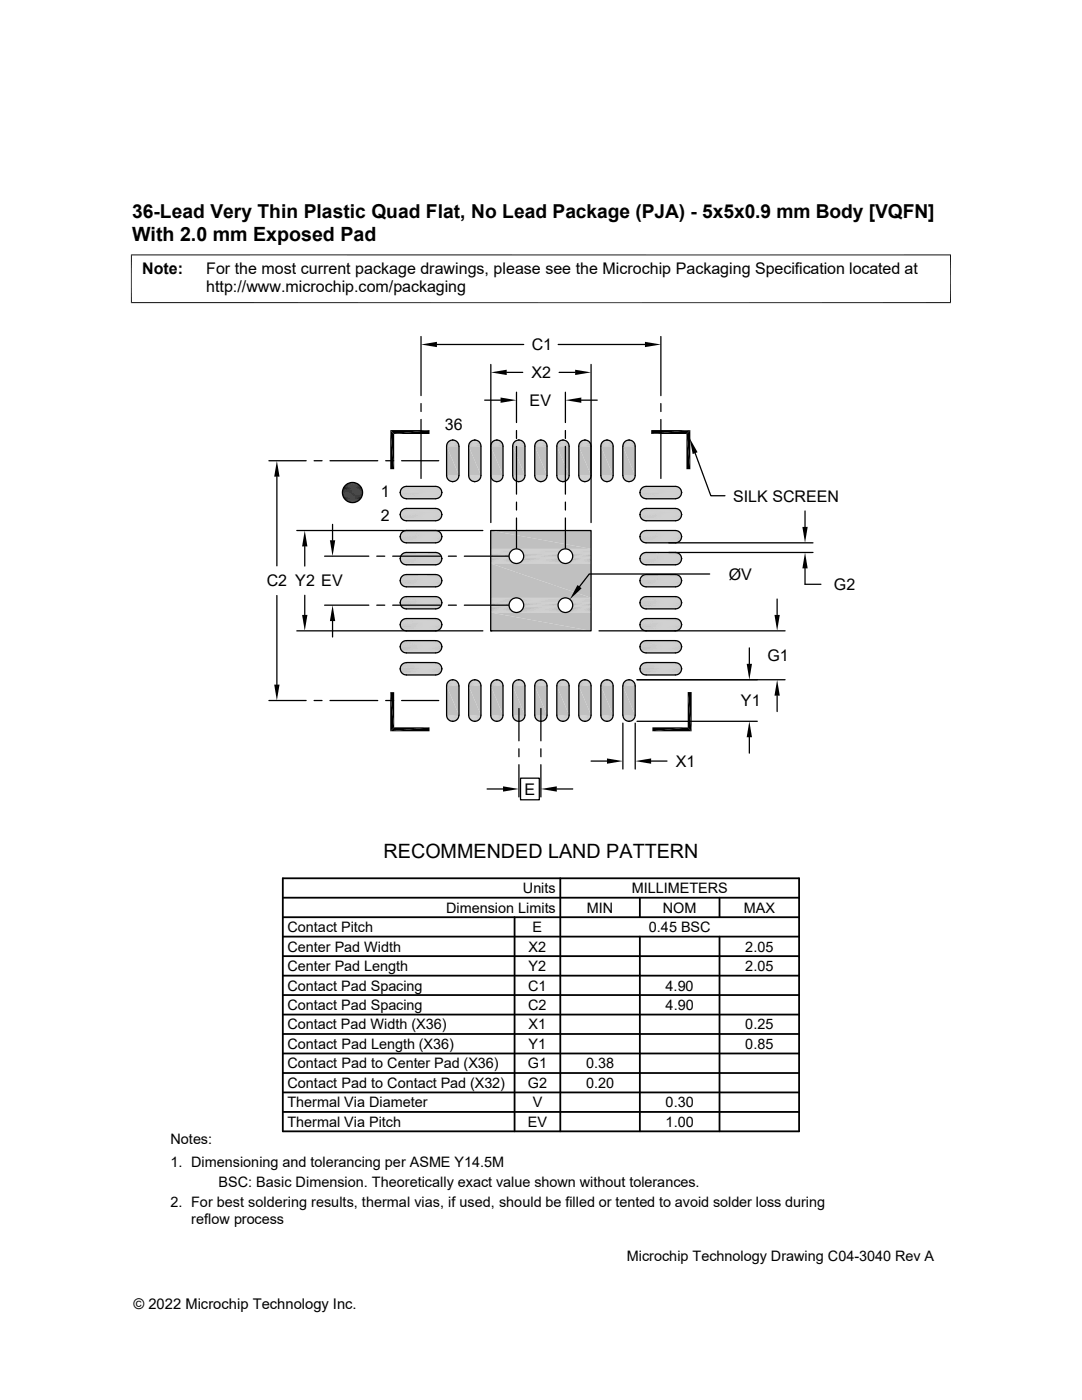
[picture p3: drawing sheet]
<svg xmlns="http://www.w3.org/2000/svg" width="216mm" height="279mm" viewBox="0 0 216 279" stroke-linecap="round" stroke-linejoin="round" font-family="sans-serif">
<g fill="#c0c0c0">
<path d="M90.1 87.8h.5z"/>
<path d="M94.5 87.8h.5z"/>
<path d="M98.9 87.8h.5z"/>
<path d="M103.3 87.8h.4z"/>
<path d="M107.7 87.8h.4z"/>
<path d="M112.1 87.8h.4z"/>
<path d="M116.5 87.8h.4z"/>
<path d="M120.9 87.8h.4z"/>
<path d="M125.3 87.8h.4z"/>
<path d="M125.1 87.9h.8z"/>
<path d="M125.3 87.8l.6 .1z"/>
<path d="M120.7 87.9h.8z"/>
<path d="M120.9 87.8l.6 .1z"/>
<path d="M116.3 87.9h.8z"/>
<path d="M116.5 87.8l.6 .1z"/>
<path d="M111.9 87.9h.8z"/>
<path d="M112.1 87.8l.6 .1z"/>
<path d="M107.5 87.9h.9z"/>
<path d="M107.7 87.8l.7 .1z"/>
<path d="M103.1 87.9h.8z"/>
<path d="M103.3 87.8l.6 .1z"/>
<path d="M98.7 87.9h.9z"/>
<path d="M98.9 87.8l.7 .1z"/>
<path d="M94.3 87.9h.9z"/>
<path d="M94.5 87.8l.7 .1z"/>
<path d="M89.9 87.9h.9z"/>
<path d="M90.1 87.8l.7 .1z"/>
<path d="M124.9 88h1.2z"/>
<path d="M125.1 87.9l1 .1z"/>
<path d="M120.5 88h1.2z"/>
<path d="M120.7 87.9l1 .1z"/>
<path d="M116.1 88h1.2z"/>
<path d="M116.3 87.9l1 .1z"/>
<path d="M111.7 88h1.2z"/>
<path d="M111.9 87.9l1 .1z"/>
<path d="M107.3 88h1.2z"/>
<path d="M107.5 87.9l1 .1z"/>
<path d="M102.9 88h1.2z"/>
<path d="M103.1 87.9l1 .1z"/>
<path d="M98.5 88h1.3z"/>
<path d="M98.7 87.9l1.1 .1z"/>
<path d="M94.1 88h1.3z"/>
<path d="M94.3 87.9l1.1 .1z"/>
<path d="M89.7 88h1.3z"/>
<path d="M89.9 87.9l1.1 .1z"/>
<path d="M124.7 88.1l.2-.1 1.4 .1z"/>
<path d="M124.9 88h1.2l.2 .1z"/>
<path d="M120.3 88.1l.2-.1 1.4 .1z"/>
<path d="M120.5 88h1.2l.2 .1z"/>
<path d="M115.9 88.1l.2-.1 1.4 .1z"/>
<path d="M116.1 88h1.2l.2 .1z"/>
<path d="M111.5 88.1l.2-.1 1.4 .1z"/>
<path d="M111.7 88h1.2l.2 .1z"/>
<path d="M107.1 88.1l.2-.1 1.4 .1z"/>
<path d="M107.3 88h1.2l.2 .1z"/>
<path d="M102.7 88.1l.2-.1 1.4 .1z"/>
<path d="M102.9 88h1.2l.2 .1z"/>
<path d="M98.3 88.1l.2-.1 1.4 .1z"/>
<path d="M98.5 88h1.3l.1 .1z"/>
<path d="M94 88.1l.1-.1 1.4 .1z"/>
<path d="M94.1 88h1.3l.1 .1z"/>
<path d="M89.6 88.1l.1-.1 1.4 .1z"/>
<path d="M89.7 88h1.3l.1 .1z"/>
<path d="M124.7 88.1l1.7 .1h-1.8z"/>
<path d="M124.7 88.1h1.6l.1 .1z"/>
<path d="M120.2 88.2l.1-.1 1.7 .1z"/>
<path d="M120.3 88.1h1.6l.1 .1z"/>
<path d="M115.9 88.1l1.8 .1h-1.9z"/>
<path d="M115.9 88.1h1.6l.2 .1z"/>
<path d="M111.5 88.1l1.8 .1h-1.9z"/>
<path d="M111.5 88.1h1.6l.2 .1z"/>
<path d="M107.1 88.1l1.8 .1h-1.9z"/>
<path d="M107.1 88.1h1.6l.2 .1z"/>
<path d="M102.7 88.1l1.8 .1h-1.9z"/>
<path d="M102.7 88.1h1.6l.2 .1z"/>
<path d="M98.3 88.1l1.8 .1h-1.9z"/>
<path d="M98.3 88.1h1.6l.2 .1z"/>
<path d="M94 88.1l1.7 .1h-1.9z"/>
<path d="M94 88.1h1.5l.2 .1z"/>
<path d="M89.6 88.1l1.7 .1h-1.9z"/>
<path d="M89.6 88.1h1.5l.2 .1z"/>
</g>
<path d="M106.9 88.3h2.1M111.3 88.3h2.1M115.7 88.3h2.1M120.1 88.3h2.1M124.4 88.3h2.2" fill="none" stroke="#c0c0c0" stroke-width=".2"/>
<path d="M107 88.2h1.9l.1 .2z" fill="#c0c0c0"/>
<path d="M93.7 88.3h2.1M98.1 88.3h2.1M102.5 88.3h2.1" fill="none" stroke="#c0c0c0" stroke-width=".2"/>
<path d="M93.8 88.2h1.9l.1 .2z" fill="#c0c0c0"/>
<path d="M89.1 88.7h2.5M89.3 88.3h2.1M93.5 88.7h2.4M97.9 88.7h2.5M102.3 88.7h2.5M106.7 88.7h2.4M111.1 88.7h2.4M115.5 88.7h2.4M119.9 88.7h2.4M124.3 88.7h2.4" fill="none" stroke="#c0c0c0" stroke-width=".2"/>
<path d="M89.2 88.5h2.3M93.6 88.5h2.3M98 88.5h2.3M102.4 88.5h2.3M106.8 88.5h2.3M111.2 88.5h2.3M115.6 88.5h2.3M120 88.5h2.3M124.4 88.5h2.3" fill="none" stroke="#c0c0c0" stroke-width=".21"/>
<path d="M89.1 88.9h2.5M93.5 88.9h2.5M97.9 88.9h2.5M102.3 88.9h2.5M106.7 88.9h2.5M111.1 88.9h2.5M115.5 88.9h2.4M119.9 88.9h2.4M124.3 88.9h2.4" fill="none" stroke="#c0c0c0" stroke-width=".23"/>
<g fill="#c0c0c0">
<path d="M124.3 89l2.4 5.9h-2.4z"/>
<path d="M124.3 89h2.4v5.9z"/>
<path d="M119.9 89l2.4 5.9h-2.4z"/>
<path d="M119.9 89h2.4v5.9z"/>
<path d="M115.5 89l2.4 5.9h-2.4z"/>
<path d="M115.5 89h2.4v5.9z"/>
<path d="M111.1 89l2.5 5.9h-2.5z"/>
<path d="M111.1 89h2.5v5.9z"/>
<path d="M106.7 89l2.5 5.9h-2.5z"/>
<path d="M106.7 89h2.5v5.9z"/>
<path d="M102.3 89l2.5 5.9h-2.5z"/>
<path d="M102.3 89h2.5v5.9z"/>
<path d="M97.9 89l2.5 5.9h-2.5z"/>
<path d="M97.9 89h2.5v5.9z"/>
<path d="M93.5 89l2.5 5.9h-2.5z"/>
<path d="M93.5 89h2.5v5.9z"/>
<path d="M89.1 89l2.5 5.9h-2.5z"/>
<path d="M89.1 89h2.5v5.9z"/>
</g>
<g fill="none" stroke="#c0c0c0" stroke-width=".21">
<path d="M89.1 95h2.5M89.2 95.4h2.3M93.5 95h2.5M93.6 95.4h2.3M97.9 95h2.5M98 95.4h2.3M102.3 95h2.5M102.4 95.4h2.3M106.7 95h2.5M106.8 95.4h2.3M111.1 95h2.5M111.2 95.4h2.3"/>
<path d="M115.5 95h2.4M115.6 95.4h2.3M119.9 95h2.4M120 95.4h2.3M124.3 95h2.4M124.4 95.4h2.3"/>
</g>
<path d="M89.1 95.2h2.5M93.5 95.2h2.4M97.9 95.2h2.5M102.3 95.2h2.5M106.7 95.2h2.4M111.1 95.2h2.4M115.5 95.2h2.4M119.9 95.2h2.4M124.3 95.2h2.4M124.4 95.6h2.2" fill="none" stroke="#c0c0c0" stroke-width=".2"/>
<path d="M120.1 95.5l1.9 .2h-1.8z" fill="#c0c0c0"/>
<path d="M111.3 95.6h2.1M115.7 95.6h2.1M120.1 95.6h2.1" fill="none" stroke="#c0c0c0" stroke-width=".2"/>
<path d="M106.9 95.5l2 .2h-1.9z" fill="#c0c0c0"/>
<path d="M89.3 95.6h2.1M93.7 95.6h2.1M98.1 95.6h2.1M102.5 95.6h2.1M106.9 95.6h2.1" fill="none" stroke="#c0c0c0" stroke-width=".2"/>
<g fill="#c0c0c0">
<path d="M124.6 95.7l1.7 .1h-1.6z"/>
<path d="M124.6 95.7h1.8l-.1 .1z"/>
<path d="M120.2 95.7l1.7 .1h-1.6z"/>
<path d="M120.2 95.7h1.8l-.1 .1z"/>
<path d="M115.8 95.7l1.7 .1h-1.6z"/>
<path d="M115.8 95.7h1.9l-.2 .1z"/>
<path d="M111.4 95.7l1.7 .1h-1.6z"/>
<path d="M111.4 95.7h1.9l-.2 .1z"/>
<path d="M107 95.7l1.7 .1h-1.6z"/>
<path d="M107 95.7h1.9l-.2 .1z"/>
<path d="M102.6 95.7l1.7 .1h-1.6z"/>
<path d="M102.6 95.7h1.9l-.2 .1z"/>
<path d="M98.2 95.7l1.7 .1h-1.6z"/>
<path d="M98.2 95.7h1.9l-.2 .1z"/>
<path d="M93.8 95.7l1.7 .1h-1.5z"/>
<path d="M93.8 95.7h1.9l-.2 .1z"/>
<path d="M89.4 95.7l1.7 .1h-1.5z"/>
<path d="M89.4 95.7h1.9l-.2 .1z"/>
<path d="M124.7 95.8l1.4 .1h-1.2z"/>
<path d="M124.7 95.8h1.6l-.2 .1z"/>
<path d="M120.3 95.8l1.4 .1h-1.2z"/>
<path d="M120.3 95.8h1.6l-.2 .1z"/>
<path d="M115.9 95.8l1.4 .1h-1.2z"/>
<path d="M115.9 95.8h1.6l-.2 .1z"/>
<path d="M111.5 95.8l1.4 .1h-1.2z"/>
<path d="M111.5 95.8h1.6l-.2 .1z"/>
<path d="M107.1 95.8l1.4 .1h-1.2z"/>
<path d="M107.1 95.8h1.6l-.2 .1z"/>
<path d="M102.7 95.8l1.4 .1h-1.2z"/>
<path d="M102.7 95.8h1.6l-.2 .1z"/>
<path d="M98.3 95.8l1.5 .1h-1.3z"/>
<path d="M98.3 95.8h1.6l-.1 .1z"/>
<path d="M94 95.8l1.4 .1h-1.3z"/>
<path d="M94 95.8h1.5l-.1 .1z"/>
<path d="M89.6 95.8l1.4 .1h-1.3z"/>
<path d="M89.6 95.8h1.5l-.1 .1z"/>
<path d="M124.9 95.9l1 .1z"/>
<path d="M124.9 95.9h1.2z"/>
<path d="M120.5 95.9l1 .1z"/>
<path d="M120.5 95.9h1.2z"/>
<path d="M116.1 95.9l1 .1z"/>
<path d="M116.1 95.9h1.2z"/>
<path d="M111.7 95.9l1 .1z"/>
<path d="M111.7 95.9h1.2z"/>
<path d="M107.3 95.9l1.1 .1z"/>
<path d="M107.3 95.9h1.2z"/>
<path d="M102.9 95.9l1 .1z"/>
<path d="M102.9 95.9h1.2z"/>
<path d="M98.5 95.9l1.1 .1z"/>
<path d="M98.5 95.9h1.3z"/>
<path d="M94.1 95.9l1.1 .1z"/>
<path d="M94.1 95.9h1.3z"/>
<path d="M89.7 95.9l1.1 .1z"/>
<path d="M89.7 95.9h1.3z"/>
<path d="M90.1 96.1h.5z"/>
<path d="M94.5 96.1h.5z"/>
<path d="M98.9 96.1h.5z"/>
<path d="M103.3 96.1h.4z"/>
<path d="M107.7 96.1h.4z"/>
<path d="M112.1 96.1h.4z"/>
<path d="M116.5 96.1h.4z"/>
<path d="M120.9 96.1h.4z"/>
<path d="M125.3 96.1h.4z"/>
<path d="M125.1 96l.6 .1z"/>
<path d="M125.1 96h.8z"/>
<path d="M120.7 96l.6 .1z"/>
<path d="M120.7 96h.8z"/>
<path d="M116.3 96l.6 .1z"/>
<path d="M116.3 96h.8z"/>
<path d="M111.9 96l.6 .1z"/>
<path d="M111.9 96h.8z"/>
<path d="M107.5 96l.6 .1z"/>
<path d="M107.5 96h.9z"/>
<path d="M103.1 96l.6 .1z"/>
<path d="M103.1 96h.8z"/>
<path d="M98.7 96l.7 .1z"/>
<path d="M98.7 96h.9z"/>
<path d="M94.3 96l.7 .1z"/>
<path d="M94.3 96h.9z"/>
<path d="M89.9 96l.7 .1z"/>
<path d="M89.9 96h.9z"/>
</g>
<g fill="none" stroke="#c0c0c0" stroke-width=".2">
<path d="M79.9 98h8.2M79.9 98.6h8.2M79.9 98.8h8.2M80 99h8M80 97.6h8M80.1 97.4h7.8M80.1 99.2h7.8M80.3 97.3h7.4M80.3 99.3h7.4M80.5 99.4h7M80.5 97.2h7M80.7 97.1h6.6"/>
<path d="M80.7 99.5h6.6M80.9 99.5h6.2M80.9 97.1h6.2M127.7 98h8.3M127.7 98.6h8.3M127.8 98.8h8.1M127.9 99h7.9M127.9 97.6h7.9M128 97.4h7.7M128 99.2h7.7M128.1 99.3h7.5M128.1 97.3h7.5"/>
<path d="M128.3 99.4h7.1M128.3 97.2h7.1M128.5 97.1h6.7M128.5 99.5h6.7M128.7 99.5h6.3M128.7 97.1h6.3M79.9 111.2h8.2M79.9 103.2h8.2M79.9 107.6h8.2M79.9 112h8.2M79.9 116.4h8.2M79.9 102.2h8.2"/>
<path d="M79.9 106.6h8.2M79.9 115.4h8.2M79.9 119.8h8.2M80 103.4h8M80 107.8h8M80 112.2h8M80 116.6h8M80 102h8M80 106.4h8M80 110.8h8M80 115.2h8M80 119.6h8"/>
<path d="M80.1 101.8h7.8M80.1 106.2h7.8M80.1 110.6h7.8M80.1 115h7.8M80.1 119.4h7.8M80.1 103.6h7.8M80.1 108h7.8M80.1 112.4h7.8M80.1 116.7h7.8M80.3 101.7h7.4M80.3 106.1h7.4M80.3 110.5h7.4"/>
<path d="M80.3 114.9h7.4M80.3 119.3h7.4M80.3 103.7h7.4M80.3 108.1h7.4M80.3 112.5h7.4M80.3 116.9h7.4M80.5 103.8h7M80.5 108.2h7M80.5 112.6h7M80.5 117h7M80.5 101.6h7M80.5 106h7"/>
<path d="M80.5 110.4h7M80.5 114.8h7M80.5 119.2h7M80.7 101.5h6.6M80.7 105.9h6.6M80.7 110.3h6.6M80.7 114.7h6.6M80.7 119.1h6.6M80.7 103.9h6.6M80.7 108.3h6.6M80.7 112.7h6.6M80.7 117.1h6.6"/>
<path d="M80.9 117.1h6.2M80.9 101.5h6.2M80.9 110.3h6.2M127.7 111.2h8.3M127.8 102.2h8.1M127.8 106.6h8.1M127.8 115.4h8.1M127.8 119.8h8.1M127.8 103.2h8.1M127.8 107.6h8.1M127.8 112h8.1M127.8 116.4h8.1"/>
<path d="M127.9 103.4h7.9M127.9 107.8h7.9M127.9 112.2h7.9M127.9 116.6h7.9M127.9 102h7.9M127.9 106.4h7.9M127.9 110.8h7.9M127.9 115.2h7.9M127.9 119.6h7.9M128 101.8h7.7M128 106.2h7.7M128 110.6h7.7"/>
<path d="M128 115h7.7M128 119.4h7.7M128 103.6h7.7M128 108h7.7M128 112.4h7.7M128 116.7h7.7M128.1 103.7h7.5M128.1 108.1h7.5M128.1 112.5h7.5M128.1 116.9h7.5M128.1 101.7h7.5M128.1 106.1h7.5"/>
<path d="M128.1 110.5h7.5M128.1 114.9h7.5M128.1 119.3h7.5M128.3 103.8h7.1M128.3 108.2h7.1M128.3 112.6h7.1M128.3 117h7.1M128.3 101.6h7.1M128.3 106h7.1M128.3 110.4h7.1M128.3 114.8h7.1M128.3 119.2h7.1"/>
<path d="M128.5 101.5h6.7M128.5 105.9h6.7M128.5 110.3h6.7M128.5 114.7h6.7M128.5 119.1h6.7M128.5 103.9h6.7M128.5 108.3h6.7M128.5 112.7h6.7M128.5 117.1h6.7M128.7 117.1h6.3M128.7 101.5h6.3M128.7 110.3h6.3"/>
<path d="M79.9 133.1h8.2M79.9 120.6h8.2M79.9 133.8h8.2M79.9 125.2h8.2M79.9 129.6h8.2M79.9 124.2h8.2M79.9 128.6h8.2M79.9 133h8.2M80 121h8M80 125.4h8M80 129.8h8M80 134.2h8"/>
<path d="M80 124h8M80 128.4h8M80 132.8h8M80.1 123.8h7.8M80.1 128.2h7.8M80.1 132.6h7.8M80.1 121.1h7.8M80.1 125.6h7.8M80.1 129.9h7.8M80.1 134.3h7.8M80.3 123.7h7.4M80.3 128.1h7.4"/>
<path d="M80.3 132.5h7.4M80.3 121.3h7.4M80.3 125.7h7.4M80.3 130.1h7.4M80.3 134.5h7.4M80.5 121.4h7M80.5 125.8h7M80.5 130.2h7M80.5 134.6h7M80.5 123.6h7M80.5 128h7M80.5 132.4h7"/>
<path d="M80.7 123.5h6.6M80.7 127.9h6.6M80.7 132.3h6.6M80.7 121.5h6.6M80.7 125.9h6.6M80.7 130.2h6.6M80.7 134.7h6.6M80.9 121.5h6.2M80.9 125.9h6.2M80.9 130.3h6.2M80.9 134.7h6.2M80.9 123.5h6.2"/>
<path d="M80.9 127.9h6.2M80.9 132.2h6.2M127.7 133.1h8.3M127.7 120.6h8.3M127.7 133.8h8.3M127.8 124.2h8.1M127.8 128.6h8.1M127.8 133h8.1M127.8 125.2h8.1M127.8 129.6h8.1M127.9 121h7.9M127.9 125.4h7.9"/>
<path d="M127.9 129.8h7.9M127.9 134.2h7.9M127.9 124h7.9M127.9 128.4h7.9M127.9 132.8h7.9M128 123.8h7.7M128 128.2h7.7M128 132.6h7.7M128 121.1h7.7M128 125.6h7.7M128 129.9h7.7M128 134.3h7.7"/>
<path d="M128.1 121.3h7.5M128.1 125.7h7.5M128.1 130.1h7.5M128.1 134.5h7.5M128.1 123.7h7.5M128.1 128.1h7.5M128.1 132.5h7.5M128.3 121.4h7.1M128.3 125.8h7.1M128.3 130.2h7.1M128.3 134.6h7.1M128.3 123.6h7.1"/>
<path d="M128.3 128h7.1M128.3 132.4h7.1M128.5 123.5h6.7M128.5 127.9h6.7M128.5 132.3h6.7M128.5 121.5h6.7M128.5 125.9h6.7M128.5 130.2h6.7M128.5 134.7h6.7M128.7 121.5h6.3M128.7 125.9h6.3M128.7 130.3h6.3"/>
<path d="M128.7 134.7h6.3M128.7 123.5h6.3M128.7 127.9h6.3M128.7 132.2h6.3"/>
</g>
<g fill="none" stroke="#c0c0c0" stroke-width=".21">
<path d="M79.8 98.2h8.4M79.9 97.8h8.2M127.7 98.2h8.3M127.8 97.8h8.1M79.8 102.6h8.4M79.8 107h8.4M79.8 111.4h8.4M79.8 115.8h8.4M79.8 102.8h8.4M79.8 107.2h8.4M79.8 111.6h8.4M79.8 116h8.4"/>
<path d="M79.9 102.4h8.2M79.9 106.8h8.2M79.9 115.6h8.2M79.9 120h8.2M79.9 103h8.2M79.9 107.4h8.2M79.9 111.8h8.2M79.9 116.2h8.2M79.9 111h8.2M127.7 102.6h8.3M127.7 107h8.3M127.7 111.4h8.3"/>
<path d="M127.7 115.8h8.3M127.7 102.8h8.3M127.7 107.2h8.3M127.7 111.6h8.3M127.7 116h8.3M127.7 102.4h8.3M127.7 106.8h8.3M127.7 115.6h8.3M127.7 120h8.3M127.7 103h8.3M127.7 107.4h8.3M127.7 111.8h8.3"/>
<path d="M127.7 116.2h8.3M127.8 111h8.1M79.8 120.2h8.4M79.8 124.6h8.4M79.8 129h8.4M79.8 120.4h8.4M79.8 124.8h8.4M79.8 129.2h8.4M79.8 133.6h8.4M79.9 124.4h8.2M79.9 128.8h8.2M79.9 125h8.2"/>
<path d="M79.9 129.4h8.2M79.9 120.8h8.2M79.9 134h8.2M127.7 120.2h8.3M127.7 124.6h8.3M127.7 129h8.3M127.7 120.4h8.3M127.7 124.8h8.3M127.7 129.2h8.3M127.7 133.6h8.3M127.7 124.4h8.3M127.7 128.8h8.3"/>
<path d="M127.7 125h8.3M127.7 129.4h8.3M127.8 120.8h8.1M127.8 134h8.1"/>
</g>
<path d="M79.8 98.4h8.4M127.7 98.4h8.3M79.8 133.4h8.4M127.7 133.4h8.3" fill="none" stroke="#c0c0c0" stroke-width=".23"/>
<g fill="#c0c0c0">
<path d="M90.1 135.7h.5z"/>
<path d="M94.5 135.7h.5z"/>
<path d="M98.9 135.7h.5z"/>
<path d="M103.3 135.7h.4z"/>
<path d="M107.7 135.7h.4z"/>
<path d="M112.1 135.7h.4z"/>
<path d="M116.5 135.7h.4z"/>
<path d="M120.9 135.7h.4z"/>
<path d="M125.3 135.7h.4z"/>
<path d="M125.1 135.7h.8z"/>
<path d="M125.3 135.7h.6z"/>
<path d="M120.7 135.7h.8z"/>
<path d="M120.9 135.7h.6z"/>
<path d="M116.3 135.7h.8z"/>
<path d="M116.5 135.7h.6z"/>
<path d="M111.9 135.7h.8z"/>
<path d="M112.1 135.7h.6z"/>
<path d="M107.5 135.7h.9z"/>
<path d="M107.7 135.7h.7z"/>
<path d="M103.1 135.7h.8z"/>
<path d="M103.3 135.7h.6z"/>
<path d="M98.7 135.7h.9z"/>
<path d="M98.9 135.7h.7z"/>
<path d="M94.3 135.7h.9z"/>
<path d="M94.5 135.7h.7z"/>
<path d="M89.9 135.7h.9z"/>
<path d="M90.1 135.7h.7z"/>
<path d="M124.9 135.8h1.2z"/>
<path d="M125.1 135.7l1 .1z"/>
<path d="M120.5 135.8h1.2z"/>
<path d="M120.7 135.7l1 .1z"/>
<path d="M116.1 135.8h1.2z"/>
<path d="M116.3 135.7l1 .1z"/>
<path d="M111.7 135.8h1.2z"/>
<path d="M111.9 135.7l1 .1z"/>
<path d="M107.3 135.8h1.2z"/>
<path d="M107.5 135.7l1 .1z"/>
<path d="M102.9 135.8h1.2z"/>
<path d="M103.1 135.7l1 .1z"/>
<path d="M98.5 135.8h1.3z"/>
<path d="M98.7 135.7l1.1 .1z"/>
<path d="M94.1 135.8h1.3z"/>
<path d="M94.3 135.7l1.1 .1z"/>
<path d="M89.7 135.8h1.3z"/>
<path d="M89.9 135.7l1.1 .1z"/>
<path d="M124.7 136l.2-.2 1.4 .2z"/>
<path d="M124.9 135.8h1.2l.2 .2z"/>
<path d="M120.3 136l.2-.2 1.4 .2z"/>
<path d="M120.5 135.8h1.2l.2 .2z"/>
<path d="M115.9 136l.2-.2 1.4 .2z"/>
<path d="M116.1 135.8h1.2l.2 .2z"/>
<path d="M111.5 136l.2-.2 1.4 .2z"/>
<path d="M111.7 135.8h1.2l.2 .2z"/>
<path d="M107.1 136l.2-.2 1.4 .2z"/>
<path d="M107.3 135.8h1.2l.2 .2z"/>
<path d="M102.7 136l.2-.2 1.4 .2z"/>
<path d="M102.9 135.8h1.2l.2 .2z"/>
<path d="M98.3 136l.2-.2 1.4 .2z"/>
<path d="M98.5 135.8h1.3l.1 .2z"/>
<path d="M94 136l.1-.2 1.4 .2z"/>
<path d="M94.1 135.8h1.3l.1 .2z"/>
<path d="M89.6 136l.1-.2 1.4 .2z"/>
<path d="M89.7 135.8h1.3l.1 .2z"/>
<path d="M124.7 136l1.7 .1h-1.8z"/>
<path d="M124.7 136h1.6l.1 .1z"/>
<path d="M120.2 136.1l.1-.1 1.7 .1z"/>
<path d="M120.3 136h1.6l.1 .1z"/>
<path d="M115.9 136l1.8 .1h-1.9z"/>
<path d="M115.9 136h1.6l.2 .1z"/>
<path d="M111.5 136l1.8 .1h-1.9z"/>
<path d="M111.5 136h1.6l.2 .1z"/>
<path d="M107.1 136l1.8 .1h-1.9z"/>
<path d="M107.1 136h1.6l.2 .1z"/>
<path d="M102.7 136l1.8 .1h-1.9z"/>
<path d="M102.7 136h1.6l.2 .1z"/>
<path d="M98.3 136l1.8 .1h-1.9z"/>
<path d="M98.3 136h1.6l.2 .1z"/>
<path d="M94 136l1.7 .1h-1.9z"/>
<path d="M94 136h1.5l.2 .1z"/>
<path d="M89.6 136l1.7 .1h-1.9z"/>
<path d="M89.6 136h1.5l.2 .1z"/>
</g>
<path d="M106.9 136.2h2.1M111.3 136.2h2.1M115.7 136.2h2.1M120.1 136.2h2.1M124.4 136.2h2.2" fill="none" stroke="#c0c0c0" stroke-width=".2"/>
<path d="M107 136.1h1.9l.1 .2z" fill="#c0c0c0"/>
<path d="M93.7 136.2h2.1M98.1 136.2h2.1M102.5 136.2h2.1" fill="none" stroke="#c0c0c0" stroke-width=".2"/>
<path d="M93.8 136.1h1.9l.1 .2z" fill="#c0c0c0"/>
<path d="M89.1 136.6h2.5M89.3 136.2h2.1M93.5 136.6h2.4M97.9 136.6h2.5M102.3 136.6h2.5M106.7 136.6h2.4M111.1 136.6h2.4M115.5 136.6h2.4M119.9 136.6h2.4M124.3 136.6h2.4" fill="none" stroke="#c0c0c0" stroke-width=".2"/>
<g fill="none" stroke="#c0c0c0" stroke-width=".21">
<path d="M89.1 136.8h2.5M89.2 136.4h2.3M93.5 136.8h2.5M93.6 136.4h2.3M97.9 136.8h2.5M98 136.4h2.3M102.3 136.8h2.5M102.4 136.4h2.3M106.7 136.8h2.5M106.8 136.4h2.3M111.1 136.8h2.5M111.2 136.4h2.3"/>
<path d="M115.5 136.8h2.4M115.6 136.4h2.3M119.9 136.8h2.4M120 136.4h2.3M124.3 136.8h2.4M124.4 136.4h2.3"/>
</g>
<g fill="#c0c0c0">
<path d="M124.3 136.9l2.4 5.8h-2.4z"/>
<path d="M124.3 136.9h2.4v5.8z"/>
<path d="M119.9 136.9l2.4 5.8h-2.4z"/>
<path d="M119.9 136.9h2.4v5.8z"/>
<path d="M115.5 136.9l2.4 5.8h-2.4z"/>
<path d="M115.5 136.9h2.4v5.8z"/>
<path d="M111.1 136.9l2.5 5.8h-2.5z"/>
<path d="M111.1 136.9h2.5v5.8z"/>
<path d="M106.7 136.9l2.5 5.8h-2.5z"/>
<path d="M106.7 136.9h2.5v5.8z"/>
<path d="M102.3 136.9l2.5 5.8h-2.5z"/>
<path d="M102.3 136.9h2.5v5.8z"/>
<path d="M97.9 136.9l2.5 5.8h-2.5z"/>
<path d="M97.9 136.9h2.5v5.8z"/>
<path d="M93.5 136.9l2.5 5.8h-2.5z"/>
<path d="M93.5 136.9h2.5v5.8z"/>
<path d="M89.1 136.9l2.5 5.8h-2.5z"/>
<path d="M89.1 136.9h2.5v5.8z"/>
</g>
<path d="M89.1 142.8h2.5M93.5 142.8h2.5M97.9 142.8h2.5M102.3 142.8h2.5M106.7 142.8h2.5M111.1 142.8h2.5M115.5 142.8h2.4M119.9 142.8h2.4M124.3 142.8h2.4" fill="none" stroke="#c0c0c0" stroke-width=".23"/>
<path d="M89.1 143.1h2.5M93.5 143.1h2.4M97.9 143.1h2.5M102.3 143.1h2.5M106.7 143.1h2.4M111.1 143.1h2.4M115.5 143.1h2.4M119.9 143.1h2.4M124.3 143.1h2.4M124.4 143.4h2.2" fill="none" stroke="#c0c0c0" stroke-width=".2"/>
<path d="M89.2 143.3h2.3M93.6 143.3h2.3M98 143.3h2.3M102.4 143.3h2.3M106.8 143.3h2.3M111.2 143.3h2.3M115.6 143.3h2.3M120 143.3h2.3M124.4 143.3h2.3" fill="none" stroke="#c0c0c0" stroke-width=".21"/>
<path d="M120.1 143.4l1.9 .1h-1.8z" fill="#c0c0c0"/>
<path d="M111.3 143.4h2.1M115.7 143.4h2.1M120.1 143.4h2.1" fill="none" stroke="#c0c0c0" stroke-width=".2"/>
<path d="M106.9 143.4l2 .1h-1.9z" fill="#c0c0c0"/>
<path d="M89.3 143.4h2.1M93.7 143.4h2.1M98.1 143.4h2.1M102.5 143.4h2.1M106.9 143.4h2.1" fill="none" stroke="#c0c0c0" stroke-width=".2"/>
<g fill="#c0c0c0">
<path d="M124.6 143.5l1.7 .2h-1.6z"/>
<path d="M124.6 143.5h1.8l-.1 .2z"/>
<path d="M120.2 143.5l1.7 .2h-1.6z"/>
<path d="M120.2 143.5h1.8l-.1 .2z"/>
<path d="M115.8 143.5l1.7 .2h-1.6z"/>
<path d="M115.8 143.5h1.9l-.2 .2z"/>
<path d="M111.4 143.5l1.7 .2h-1.6z"/>
<path d="M111.4 143.5h1.9l-.2 .2z"/>
<path d="M107 143.5l1.7 .2h-1.6z"/>
<path d="M107 143.5h1.9l-.2 .2z"/>
<path d="M102.6 143.5l1.7 .2h-1.6z"/>
<path d="M102.6 143.5h1.9l-.2 .2z"/>
<path d="M98.2 143.5l1.7 .2h-1.6z"/>
<path d="M98.2 143.5h1.9l-.2 .2z"/>
<path d="M93.8 143.5l1.7 .2h-1.5z"/>
<path d="M93.8 143.5h1.9l-.2 .2z"/>
<path d="M89.4 143.5l1.7 .2h-1.5z"/>
<path d="M89.4 143.5h1.9l-.2 .2z"/>
<path d="M124.7 143.7l1.4 .1h-1.2z"/>
<path d="M124.7 143.7h1.6l-.2 .1z"/>
<path d="M120.3 143.7l1.4 .1h-1.2z"/>
<path d="M120.3 143.7h1.6l-.2 .1z"/>
<path d="M115.9 143.7l1.4 .1h-1.2z"/>
<path d="M115.9 143.7h1.6l-.2 .1z"/>
<path d="M111.5 143.7l1.4 .1h-1.2z"/>
<path d="M111.5 143.7h1.6l-.2 .1z"/>
<path d="M107.1 143.7l1.4 .1h-1.2z"/>
<path d="M107.1 143.7h1.6l-.2 .1z"/>
<path d="M102.7 143.7l1.4 .1h-1.2z"/>
<path d="M102.7 143.7h1.6l-.2 .1z"/>
<path d="M98.3 143.7l1.5 .1h-1.3z"/>
<path d="M98.3 143.7h1.6l-.1 .1z"/>
<path d="M94 143.7l1.4 .1h-1.3z"/>
<path d="M94 143.7h1.5l-.1 .1z"/>
<path d="M89.6 143.7l1.4 .1h-1.3z"/>
<path d="M89.6 143.7h1.5l-.1 .1z"/>
<path d="M124.9 143.8l1 .1z"/>
<path d="M124.9 143.8h1.2z"/>
<path d="M120.5 143.8l1 .1z"/>
<path d="M120.5 143.8h1.2z"/>
<path d="M116.1 143.8l1 .1z"/>
<path d="M116.1 143.8h1.2z"/>
<path d="M111.7 143.8l1 .1z"/>
<path d="M111.7 143.8h1.2z"/>
<path d="M107.3 143.8l1.1 .1z"/>
<path d="M107.3 143.8h1.2z"/>
<path d="M102.9 143.8l1 .1z"/>
<path d="M102.9 143.8h1.2z"/>
<path d="M98.5 143.8l1.1 .1z"/>
<path d="M98.5 143.8h1.3z"/>
<path d="M94.1 143.8l1.1 .1z"/>
<path d="M94.1 143.8h1.3z"/>
<path d="M89.7 143.8l1.1 .1z"/>
<path d="M89.7 143.8h1.3z"/>
<path d="M90.1 144h.5z"/>
<path d="M94.5 144h.5z"/>
<path d="M98.9 144h.5z"/>
<path d="M103.3 144h.4z"/>
<path d="M107.7 144h.4z"/>
<path d="M112.1 144h.4z"/>
<path d="M116.5 144h.4z"/>
<path d="M120.9 144h.4z"/>
<path d="M125.3 144h.4z"/>
<path d="M125.1 143.9l.6 .1z"/>
<path d="M125.1 143.9h.8z"/>
<path d="M120.7 143.9l.6 .1z"/>
<path d="M120.7 143.9h.8z"/>
<path d="M116.3 143.9l.6 .1z"/>
<path d="M116.3 143.9h.8z"/>
<path d="M111.9 143.9l.6 .1z"/>
<path d="M111.9 143.9h.8z"/>
<path d="M107.5 143.9l.6 .1z"/>
<path d="M107.5 143.9h.9z"/>
<path d="M103.1 143.9l.6 .1z"/>
<path d="M103.1 143.9h.8z"/>
<path d="M98.7 143.9l.7 .1z"/>
<path d="M98.7 143.9h.9z"/>
<path d="M94.3 143.9l.7 .1z"/>
<path d="M94.3 143.9h.9z"/>
<path d="M89.9 143.9l.7 .1z"/>
<path d="M89.9 143.9h.9z"/>
<path d="M97.9 105.9l20 3.6h-20z"/>
<path d="M97.9 105.9h20v3.6z"/>
</g>
<g fill="none" stroke="#c0c0c0" stroke-width=".2">
<path d="M97.9 109.6h5M97.9 109.6h4.7M97.9 109.8h4.5M97.9 109.9h4.3M97.9 112.1h4.3M97.9 112.2h4.5M97.9 112.4h4.7M97.9 112.4h5M103.2 109.6h9.5M103.2 112.4h9.5M103.4 109.6h9M103.4 112.4h9"/>
<path d="M103.7 109.8h8.5M103.7 112.2h8.5M103.9 109.9h8M103.9 112.1h8M112.9 112.4h5M112.9 109.6h5M113.2 109.6h4.7M113.2 112.4h4.7M113.5 109.8h4.4M113.5 112.2h4.4M113.7 112.1h4.2M113.7 109.9h4.2"/>
</g>
<path d="M97.9 110.1h4.1M97.9 111.9h4.1M104.1 111.9h7.6M104.1 110.1h7.6M113.9 110.1h4M113.9 111.9h4" fill="none" stroke="#c0c0c0" stroke-width=".21"/>
<path d="M97.9 110.4h3.9M104.3 110.4h7.3M114.1 110.4h3.8" fill="none" stroke="#c0c0c0" stroke-width=".23"/>
<path d="M97.9 110.6h3.8M97.9 111.1h3.7M104.4 110.6h7M104.5 111.1h6.9M114.2 110.6h3.7M114.3 111.1h3.6" fill="none" stroke="#c0c0c0" stroke-width=".28"/>
<path d="M97.9 110.9h3.7M97.9 111.4h3.8M97.9 111.7h3.9M104.3 111.7h7.3M104.4 111.4h7M104.5 110.9h6.9M114.1 111.7h3.8M114.2 111.4h3.7M114.3 110.9h3.6" fill="none" stroke="#c0c0c0" stroke-width=".25"/>
<g fill="#c0c0c0">
<path d="M97.9 112.5l20 6.8h-20z"/>
<path d="M97.9 112.5h20v6.8z"/>
</g>
<g fill="none" stroke="#c0c0c0" stroke-width=".2">
<path d="M97.9 119.3h5M97.9 119.4h4.7M97.9 119.5h4.5M97.9 119.7h4.3M103.2 119.3h9.5M103.4 119.4h9M103.7 119.5h8.5M103.9 119.7h8M112.9 119.3h5M113.2 119.4h4.7M113.5 119.5h4.4M113.7 119.7h4.2"/>
<path d="M97.9 121.8h4.3M97.9 122h4.5M97.9 122.1h4.7M97.9 122.2h5M103.2 122.2h9.5M103.4 122.1h9M103.7 122h8.5M103.9 121.8h8M112.9 122.2h5M113.2 122.1h4.7M113.5 122h4.4M113.7 121.8h4.2"/>
</g>
<path d="M97.9 119.9h4.1M104.1 119.9h7.6M113.9 119.9h4M97.9 121.6h4.1M104.1 121.6h7.6M113.9 121.6h4" fill="none" stroke="#c0c0c0" stroke-width=".21"/>
<path d="M97.9 120.1h3.9M97.9 120.4h3.8M97.9 120.9h3.7M104.3 120.1h7.3M104.4 120.4h7M104.5 120.9h6.9M114.1 120.1h3.8M114.2 120.4h3.7M114.3 120.9h3.6" fill="none" stroke="#c0c0c0" stroke-width=".25"/>
<path d="M97.9 120.6h3.7M97.9 121.2h3.8M104.4 121.2h7M104.5 120.6h6.9M114.2 121.2h3.7M114.3 120.6h3.6" fill="none" stroke="#c0c0c0" stroke-width=".28"/>
<path d="M97.9 121.4h3.9M104.3 121.4h7.3M114.1 121.4h3.8" fill="none" stroke="#c0c0c0" stroke-width=".23"/>
<g fill="#c0c0c0">
<path d="M97.9 122.2l20 3.7h-20z"/>
<path d="M97.9 122.2h20v3.7z"/>
</g>
<g fill="none" stroke="#000" stroke-width=".25">
<path d="M84 67.2v11.8M87.2 68.7h17.3M96.7 79.9h3.2M97.9 72.7v31.6M101.1 74.3h3.2M103.1 78.3v6M111.4 68.7h17.3M111.6 74.3h3.2M112.8 78.3v6M116 79.9h3.2M117.9 72.7v31.6M131.9 67.2v11.8"/>
<path d="M53.7 91.9h7.4M55.2 95.1v17.8M62.7 91.9h1.6M65.8 91.9h9.6M77 91.9h1.5M79.8 98.3h.1M79.9 98.3a1.23 1.23 0 0 1 1.2-1.2h5.8a1.23 1.23 0 0 1 1.3 1.2M79.9 98.3a1.23 1.23 0 0 0 1.2 1.2M80.1 91.9h7.4M81.1 99.5h5.8M84 80.5v1.6M84 83.7v11.8"/>
<path d="M88.2 98.3h.1M88.2 98.3a1.23 1.23 0 0 1-1.3 1.2M90.3 87.8a1.23 1.23 0 0 0-1.2 1.2v5.9a1.23 1.23 0 0 0 1.2 1.2M90.3 96.1h.1M90.3 87.8h.1M90.3 87.8a1.23 1.23 0 0 1 1.3 1.2v5.9a1.27 1.27 0 0 1-1.3 1.2M94.7 87.8a1.23 1.23 0 0 0-1.2 1.2v5.9a1.23 1.23 0 0 0 1.2 1.2M94.7 96.1h.1M94.7 87.8h.1M94.7 87.8a1.23 1.23 0 0 1 1.3 1.2v5.9a1.23 1.23 0 0 1-1.3 1.2M97.9 94.9a1.23 1.23 0 0 0 1.2 1.2M99.1 87.8a1.23 1.23 0 0 1 1.3 1.2v5.9a1.23 1.23 0 0 1-1.3 1.2"/>
<path d="M99.1 87.8a1.23 1.23 0 0 0-1.2 1.2M99.1 96.1h.1M99.1 87.8h.1M103.1 85.9v1.6M103.1 89.1v9.5M103.5 87.8a1.23 1.23 0 0 0-1.2 1.2v5.9a1.23 1.23 0 0 0 1.2 1.2M103.5 96.1h.1M103.5 87.8h.1M103.5 87.8a1.23 1.23 0 0 1 1.3 1.2v5.9a1.23 1.23 0 0 1-1.3 1.2M107.9 87.8a1.23 1.23 0 0 0-1.2 1.2v5.9a1.23 1.23 0 0 0 1.2 1.2M107.9 96.1h.1M107.9 87.8h.1"/>
<path d="M107.9 87.8a1.23 1.23 0 0 1 1.3 1.2v5.9a1.23 1.23 0 0 1-1.3 1.2M112.3 87.8a1.23 1.23 0 0 1 1.3 1.2v5.9a1.23 1.23 0 0 1-1.3 1.2M112.3 87.8a1.23 1.23 0 0 0-1.2 1.2v5.9a1.23 1.23 0 0 0 1.2 1.2M112.3 96.1h.1M112.3 87.8h.1M112.8 85.9v1.6M112.8 89.1v9.5M116.7 87.8a1.23 1.23 0 0 0-1.2 1.2v5.9a1.23 1.23 0 0 0 1.2 1.2M116.7 96.1h.1M116.7 87.8h.1M116.7 87.8a1.23 1.23 0 0 1 1.2 1.2M117.9 94.9a1.23 1.23 0 0 1-1.2 1.2"/>
<path d="M121.1 87.8a1.23 1.23 0 0 1 1.2 1.2v5.9a1.23 1.23 0 0 1-1.2 1.2M121.1 87.8a1.23 1.23 0 0 0-1.2 1.2v5.9a1.23 1.23 0 0 0 1.2 1.2M121.1 96.1h.1M121.1 87.8h.1M124.3 89v5.9M124.3 94.9a1.23 1.23 0 0 0 1.2 1.2M125.5 87.8a1.23 1.23 0 0 0-1.2 1.2M125.5 96.1h.1M125.5 87.8h.1M125.5 87.8a1.23 1.23 0 0 1 1.2 1.2v5.9a1.23 1.23 0 0 1-1.2 1.2M127.7 98.3a1.23 1.23 0 0 1 1.2-1.2h5.9a1.23 1.23 0 0 1 1.2 1.2 1.23 1.23 0 0 1-1.2 1.2M127.7 98.3a1.23 1.23 0 0 0 1.2 1.2"/>
<path d="M127.7 98.3h.1M128.9 99.5h5.9M131.9 80.5v1.6M131.9 83.7v11.8M136 98.3h.1M138.7 90.4l3.1 8.5h2.9M55.2 118.9v17.7M59.2 105.9h37.2M60.8 109.1v3.9M60.8 118.8v3.9M64.8 111h8.8M66.4 104.6v3.2"/>
<path d="M75.2 111h1.6M78.4 111h9.5M79.8 115.9h.1M79.8 111.5h.1M79.8 107.1h.1M79.8 102.7h.1M79.9 115.9a1.23 1.23 0 0 1 1.2-1.2h5.8a1.23 1.23 0 0 1 1.3 1.2M79.9 115.9a1.23 1.23 0 0 0 1.2 1.2h5.8a1.23 1.23 0 0 0 1.3-1.2M79.9 111.5a1.23 1.23 0 0 0 1.2 1.2h5.8a1.23 1.23 0 0 0 1.3-1.2M79.9 102.7a1.23 1.23 0 0 0 1.2 1.2h5.8a1.23 1.23 0 0 0 1.3-1.2M81.1 105.9a1.23 1.23 0 0 0-1.2 1.2M86.9 105.9a1.23 1.23 0 0 1 1.3 1.2"/>
<path d="M88.2 111.5a1.23 1.23 0 0 0-1.3-1.2h-5.8a1.23 1.23 0 0 0-1.2 1.2M88.2 102.7a1.23 1.23 0 0 0-1.3-1.2h-5.8a1.23 1.23 0 0 0-1.2 1.2M88.2 115.9h.1M88.2 111.5h.1M88.2 107.1h.1M88.2 102.7h.1M88.2 107.1a1.23 1.23 0 0 1-1.3 1.2h-5.8a1.23 1.23 0 0 1-1.2-1.2M89.5 111h1.6M92.6 111h8.9M97.9 105.9h20v20h-20zM103.1 100.2v1.6M103.1 103.4v6"/>
<path d="M112.8 100.2v1.6M112.8 103.4v6M127.7 107.1a1.23 1.23 0 0 1 1.2-1.2h5.9a1.23 1.23 0 0 1 1.2 1.2 1.23 1.23 0 0 1-1.2 1.2M127.7 107.1a1.23 1.23 0 0 0 1.2 1.2h33.3M127.7 115.9h.1M127.7 111.5h.1M127.7 107.1h.1M127.7 102.7h.1M128.1 119.4l.8-.3h5.9a1.23 1.23 0 0 1 1.2 1.2 1.23 1.23 0 0 1-1.2 1.2h-5.9a1.23 1.23 0 0 1-1.1-.7 1.23 1.23 0 0 1 .3-1.4zM128.1 115l.8-.3h5.9a1.23 1.23 0 0 1 1.2 1.2 1.23 1.23 0 0 1-1.2 1.2h-5.9a1.23 1.23 0 0 1-1.1-.7 1.23 1.23 0 0 1 .3-1.4zM128.1 101.8l.8-.3h5.9a1.23 1.23 0 0 1 1.2 1.2 1.23 1.23 0 0 1-1.2 1.2h-5.9a1.23 1.23 0 0 1-1.1-.7 1.23 1.23 0 0 1 .3-1.4zM134.8 110.3a1.23 1.23 0 0 1 1.2 1.2 1.23 1.23 0 0 1-1.2 1.2h-5.9a1.23 1.23 0 0 1-1.2-1.2"/>
<path d="M136 115.9h.1M136 111.5h.1M136 107.1h.1M136 102.7h.1M141.6 114.6h-24l-2 2.5M155.1 119.5v3.2M160.6 102v3.2M160.6 113.4v3.2h3.2M162.2 110.3h-33.3a1.23 1.23 0 0 0-1.2 1.2M53.7 139.8h7.4M59.2 125.9h37.2M62.7 139.8h1.6"/>
<path d="M64.8 120.8h8.8M65.8 139.8h9.6M66.4 124v3.1M75.2 120.8h1.6M77 139.8h1.5M78.4 120.8h9.5M79.8 133.5h.1M79.8 129.1h.1M79.8 124.7h.1M79.8 120.3h.1M79.9 129.1a1.23 1.23 0 0 1 1.2-1.3h5.8a1.23 1.23 0 0 1 1.3 1.3M79.9 120.3a1.23 1.23 0 0 1 1.2-1.2h5.8a1.23 1.23 0 0 1 1.3 1.2"/>
<path d="M79.9 133.5a1.23 1.23 0 0 0 1.2 1.2h5.8a1.23 1.23 0 0 0 1.3-1.2M79.9 124.7a1.23 1.23 0 0 0 1.2 1.2M80.1 139.8h7.4M88.2 133.5a1.23 1.23 0 0 0-1.3-1.3h-5.8a1.27 1.27 0 0 0-1.2 1.3M88.2 124.7a1.23 1.23 0 0 0-1.3-1.3h-5.8a1.23 1.23 0 0 0-1.2 1.3M88.2 133.5h.1M88.2 129.1h.1M88.2 124.7h.1M88.2 120.3h.1M88.2 129.1a1.23 1.23 0 0 1-1.3 1.2h-5.8a1.23 1.23 0 0 1-1.2-1.2M88.2 124.7a1.23 1.23 0 0 1-1.3 1.2M88.2 120.3a1.23 1.23 0 0 1-1.3 1.2h-5.8a1.23 1.23 0 0 1-1.2-1.2"/>
<path d="M89.5 120.8h1.6M90.3 135.7a1.23 1.23 0 0 0-1.2 1.2v5.8a1.23 1.23 0 0 0 1.2 1.3M90.3 135.7h.1M90.3 135.7a1.27 1.27 0 0 1 1.3 1.2v5.8a1.23 1.23 0 0 1-1.3 1.3M92.6 120.8h8.9M94.7 135.7a1.23 1.23 0 0 0-1.2 1.2v5.8a1.23 1.23 0 0 0 1.2 1.3M94.7 135.7h.1M94.7 135.7a1.23 1.23 0 0 1 1.3 1.2v5.8a1.23 1.23 0 0 1-1.3 1.3M97.9 125.9h.1M99.1 135.7a1.23 1.23 0 0 1 1.3 1.2v5.8a1.23 1.23 0 0 1-1.3 1.3M99.1 135.7a1.23 1.23 0 0 0-1.2 1.2v5.8a1.23 1.23 0 0 0 1.2 1.3M99.1 135.7h.1"/>
<path d="M103.5 135.7a1.23 1.23 0 0 0-1.2 1.2v5.8a1.23 1.23 0 0 0 1.2 1.3M103.5 135.7h.1M103.5 135.7a1.23 1.23 0 0 1 1.3 1.2v5.8a1.23 1.23 0 0 1-1.3 1.3M107.9 135.7a1.23 1.23 0 0 0-1.2 1.2v5.8a1.23 1.23 0 0 0 1.2 1.3M107.9 135.7h.1M107.9 135.7a1.23 1.23 0 0 1 1.3 1.2v5.8a1.23 1.23 0 0 1-1.3 1.3M112.3 135.7a1.23 1.23 0 0 1 1.3 1.2v5.8a1.23 1.23 0 0 1-1.3 1.3M112.3 135.7a1.23 1.23 0 0 0-1.2 1.2v5.8a1.23 1.23 0 0 0 1.2 1.3M112.3 135.7h.1M116.7 135.7a1.23 1.23 0 0 0-1.2 1.2v5.8a1.23 1.23 0 0 0 1.2 1.3M116.7 135.7h.1M116.7 135.7a1.23 1.23 0 0 1 1.2 1.2v5.8a1.23 1.23 0 0 1-1.2 1.3"/>
<path d="M119.5 125.9h37.2M121.1 135.7a1.23 1.23 0 0 1 1.2 1.2v5.8a1.23 1.23 0 0 1-1.2 1.3M121.1 135.7a1.23 1.23 0 0 0-1.2 1.2v5.8a1.23 1.23 0 0 0 1.2 1.3M121.1 135.7h.1M124.3 136.9v5.8M125.5 135.7a1.23 1.23 0 0 0-1.2 1.2M125.5 135.7h.1M125.5 135.7a1.23 1.23 0 0 1 1.2 1.2v5.8a1.23 1.23 0 0 1-1.2 1.3M127.1 135.7h29.6M127.7 124.7a1.23 1.23 0 0 1 1.2-1.3h5.9a1.23 1.23 0 0 1 1.2 1.3 1.23 1.23 0 0 1-1.2 1.2M127.7 124.7a1.23 1.23 0 0 0 1.2 1.2M127.7 133.5h.1"/>
<path d="M127.7 129.1h.1M127.7 124.7h.1M127.7 120.3h.1M128.1 132.6l.8-.4h5.9a1.24 1.24 0 0 1 1.2 1.3 1.24 1.24 0 0 1-1.2 1.2h-5.9a1.23 1.23 0 0 1-1.1-.8 1.23 1.23 0 0 1 .3-1.3zM128.1 128.2l.8-.4h5.9a1.23 1.23 0 0 1 1.2 1.3 1.23 1.23 0 0 1-1.2 1.2h-5.9a1.23 1.23 0 0 1-1.1-.8 1.23 1.23 0 0 1 .3-1.3zM136 133.5h.1M136 129.1h.1M136 124.7h.1M136 120.3h.1M149.5 129.3v3.2M155.1 138.8v3.2M90.3 144h.1"/>
<path d="M94.7 144h.1M97.2 157.5h3.2M99.1 144h.1M103.5 144h.1M103.5 141.4v6.4M103.5 149.4v1.6M103.5 152.6v6.4M103.9 155.3h3.7v4.3h-3.7zM107.9 144h.1M107.9 141.4v6.4M107.9 149.4v1.6M107.9 152.6v6.4"/>
<path d="M111.1 157.5h3.2M112.3 144h.1M116.7 144h.1M117.9 151.9h3.2M121.1 144h.1M124.3 142.7a1.23 1.23 0 0 0 1.2 1.3M124.3 144.3v9.2M125.5 144h.1M126.7 144.3v9.2M127.1 144h24M129.9 151.9h3.2M149.5 147.1v3.2"/>
<circle cx="70.3" cy="98.3" r="2.01"/>
<circle cx="103" cy="111" r="1.46"/>
<circle cx="112.8" cy="111" r="1.46"/>
<circle cx="103" cy="120.8" r="1.46"/>
<circle cx="112.8" cy="120.8" r="1.46"/>
</g>
<g fill="none" stroke="#000" stroke-width=".36">
<path d="M56.4 179.2h103M56.4 175.3h103v50.5h-103zM111.8 175.3v50.5M127.7 179.2v3.8M143.6 179.2v3.8M56.4 183h103M56.4 190.8h103M56.4 186.9h103M56.4 194.7h103M56.4 198.6h103M102.7 183v42.8M127.7 186.9v38.9"/>
<path d="M143.6 186.9v38.9M56.4 202.5h103M56.4 206.4h103M56.4 218h103M56.4 210.2h103M56.4 214.1h103M56.4 221.9h103"/>
</g>
<g fill="#000">
<path d="M84 68.7l3.2-.5v1.1zM99.9 79.3l3.2 .6-3.2 .5zM97.9 74.3l3.2-.5v1zM114.8 73.8l3.1 .5-3.1 .5zM112.8 79.9l3.2-.6v1.1zM128.7 68.2l3.2 .5-3.2 .6zM55.2 91.9l.6 3.2h-1.1zM69.5 96.5h1.8zM69.5 96.5h1.7zM69.7 96.4l1.5 .1zM69.7 96.4h1.3zM69.9 96.3l1.1 .1z"/>
<path d="M69.9 96.3h.9zM70 96.3h.8zM70 96.3h.5zM77.9 85.8l.8 7.8h-.8zM77.9 85.8l.8 .8v7zM78.7 86.6l7-.8v.8zM77.9 85.8h7.8l-7 .8zM129.9 85.8h7.9l-7.9 .8zM129.9 86.6l7.9-.8-.8 .8zM137 86.6l.8 7h-.8zM137 86.6l.8-.8v7.8zM137.6 87.4l1.6 2.9-1 .3z"/>
<path d="M60.8 105.9l.5 3.2h-1zM65.8 107.8h1.1l-.5 3.2zM69.3 100.1l1.9 .1zM69.5 100.2h1.5zM69.5 100.2h1.7zM69.7 100.2l1.1 .1zM69.7 100.2h1.3zM69.9 100.3h.6zM69.9 100.3h.9zM70 100.3h.5zM115.2 116.8l.9 .6-2.4 2.2zM160.6 110.3l.6 3.1h-1.1z"/>
<path d="M160.1 105.2h1.1l-.6 3.1zM54.7 136.6h1.1l-.6 3.2zM60.3 122.7h1l-.5 3.2zM66.4 120.8l.5 3.2h-1.1zM149 132.5h1.1l-.6 3.2zM155.1 135.7l.5 3.1h-1.1zM154.5 122.7h1.1l-.5 3.2zM77.9 138.1l.8 7.1-.8 .7zM77.9 138.1h.8v7.1zM77.9 145.9l7.8-.7v.7zM77.9 145.9l.8-.7h7zM100.4 156.9l3.1 .6-3.1 .5z"/>
<path d="M107.9 157.5l3.2-.6v1.1zM121.1 151.4l3.2 .5-3.2 .5zM126.7 151.9l3.2-.5v1zM130.2 145.2h7l-7 .7zM130.2 145.9l7-.7 .8 .7zM137.2 138.1l.8 7.8-.8-.7zM137.2 138.1h.8v7.8zM149.5 144l.6 3.1h-1.1z"/>
</g>
<g fill="none" stroke="#000" stroke-width=".2">
<path d="M26.1 50.9h163.7M26.2 50.8v9.7M189.7 50.8v9.7M26.1 60.4h163.7M68.3 98.2h4.1M68.3 98.4h4.1M68.3 98.6h4M68.3 98h4M68.3 97.8h4M68.3 98.8h4M68.4 97.6h3.9M68.4 99h3.9"/>
<path d="M68.5 99.1h3.7M68.5 97.5h3.7M68.5 99.3h3.6M68.5 97.3h3.6M68.6 99.5h3.5M68.6 97.1h3.5M68.7 97h3.2M68.7 99.6h3.2M68.9 99.8h2.9M68.9 96.8h2.9M69 96.7h2.6M69 99.9h2.6"/>
<path d="M69.2 96.6h2.3M69.3 96.5h2M69.2 100h2.3M69.3 100.1h2"/>
</g>
<g font-size="3.9">
<text x="26.4" y="48">With 2.0 mm Exposed Pad</text>
<text x="76.5" y="171.1">RECOMMENDED LAND PATTERN</text>
</g>
<text font-size="3.8" x="26.4" y="43.5">36-Lead Very Thin Plastic Quad Flat, No Lead Package (PJA) - 5x5x0.9 mm Body [VQFN]</text>
<g font-size="3.2">
<text x="28.4" y="54.6">Note:</text>
<text x="41.1" y="58.3">http://www.microchip.com/packaging</text>
<text x="41.1" y="54.6">For the most current package drawings, please see the Microchip Packaging Specification located at</text>
<text x="106.1" y="69.9">C1</text>
<text x="106.1" y="75.5">X2</text>
<text x="105.7" y="81">EV</text>
<text x="88.8" y="85.8">36</text>
<text x="76" y="99.3">1</text>
<text x="146.3" y="100.1">SILK SCREEN</text>
<text x="76" y="103.9">2</text>
<text x="53.2" y="117">C2 Y2 EV</text>
<text x="145.4" y="115.7">ØV</text>
<text x="166.4" y="117.7">G2</text>
<text x="153.1" y="131.9">G1</text>
<text x="147.8" y="140.9">Y1</text>
<text x="134.9" y="153">X1</text>
<text x="104.6" y="158.6">E</text>
</g>
<g font-size="2.9">
<text x="104.3" y="178.2">Units</text>
<text x="126" y="178.2">MILLIMETERS</text>
<text x="89" y="182.1">Dimension Limits</text>
<text x="117.1" y="182.1">MIN</text>
<text x="132.3" y="182.1">NOM</text>
<text x="148.4" y="182.1">MAX</text>
<text x="57.3" y="189.9">Center Pad Width</text>
<text x="57.3" y="186">Contact Pitch</text>
<text x="105.5" y="189.9">X2</text>
<text x="106.3" y="186">E</text>
<text x="129.5" y="186">0.45 BSC</text>
<text x="148.7" y="189.9">2.05</text>
<text x="57.3" y="193.8">Center Pad Length</text>
<text x="57.3" y="197.7">Contact Pad Spacing</text>
<text x="105.4" y="197.7">C1</text>
<text x="105.5" y="193.8">Y2</text>
<text x="132.8" y="197.7">4.90</text>
<text x="148.7" y="193.8">2.05</text>
<text x="57.3" y="201.6">Contact Pad Spacing</text>
<text x="105.4" y="201.6">C2</text>
<text x="132.8" y="201.6">4.90</text>
<text x="57.3" y="209.3">Contact Pad Length (X36)</text>
<text x="57.3" y="205.4">Contact Pad Width (X36)</text>
<text x="105.5" y="209.3">Y1</text>
<text x="105.5" y="205.4">X1</text>
<text x="148.7" y="209.3">0.85</text>
<text x="148.7" y="205.4">0.25</text>
<text x="57.3" y="213.2">Contact Pad to Center Pad (X36)</text>
<text x="105.3" y="213.2">G1</text>
<text x="116.9" y="213.2">0.38</text>
<text x="57.3" y="217.1">Contact Pad to Contact Pad (X32)</text>
<text x="57.3" y="221">Thermal Via Diameter</text>
<text x="105.3" y="217.1">G2</text>
<text x="106.3" y="221">V</text>
<text x="116.9" y="217.1">0.20</text>
<text x="132.8" y="221">0.30</text>
<text x="57.3" y="224.9">Thermal Via Pitch</text>
<text x="105.3" y="224.9">EV</text>
<text x="132.8" y="224.9">1.00</text>
<text x="34" y="228.3">Notes:</text>
<text x="34" y="232.9">1. Dimensioning and tolerancing per ASME Y14.5M</text>
<text x="43.6" y="236.9">BSC: Basic Dimension. Theoretically exact value shown without tolerances.</text>
<text x="34" y="241">2. For best soldering results, thermal vias, if used, should be filled or tented to avoid solder loss during</text>
<text x="38.1" y="244.3">reflow process</text>
<text x="125.1" y="251.7">Microchip Technology Drawing C04-3040 Rev A</text>
<text x="26.6" y="261.3">© 2022 Microchip Technology Inc.</text>
</g>
</svg>
